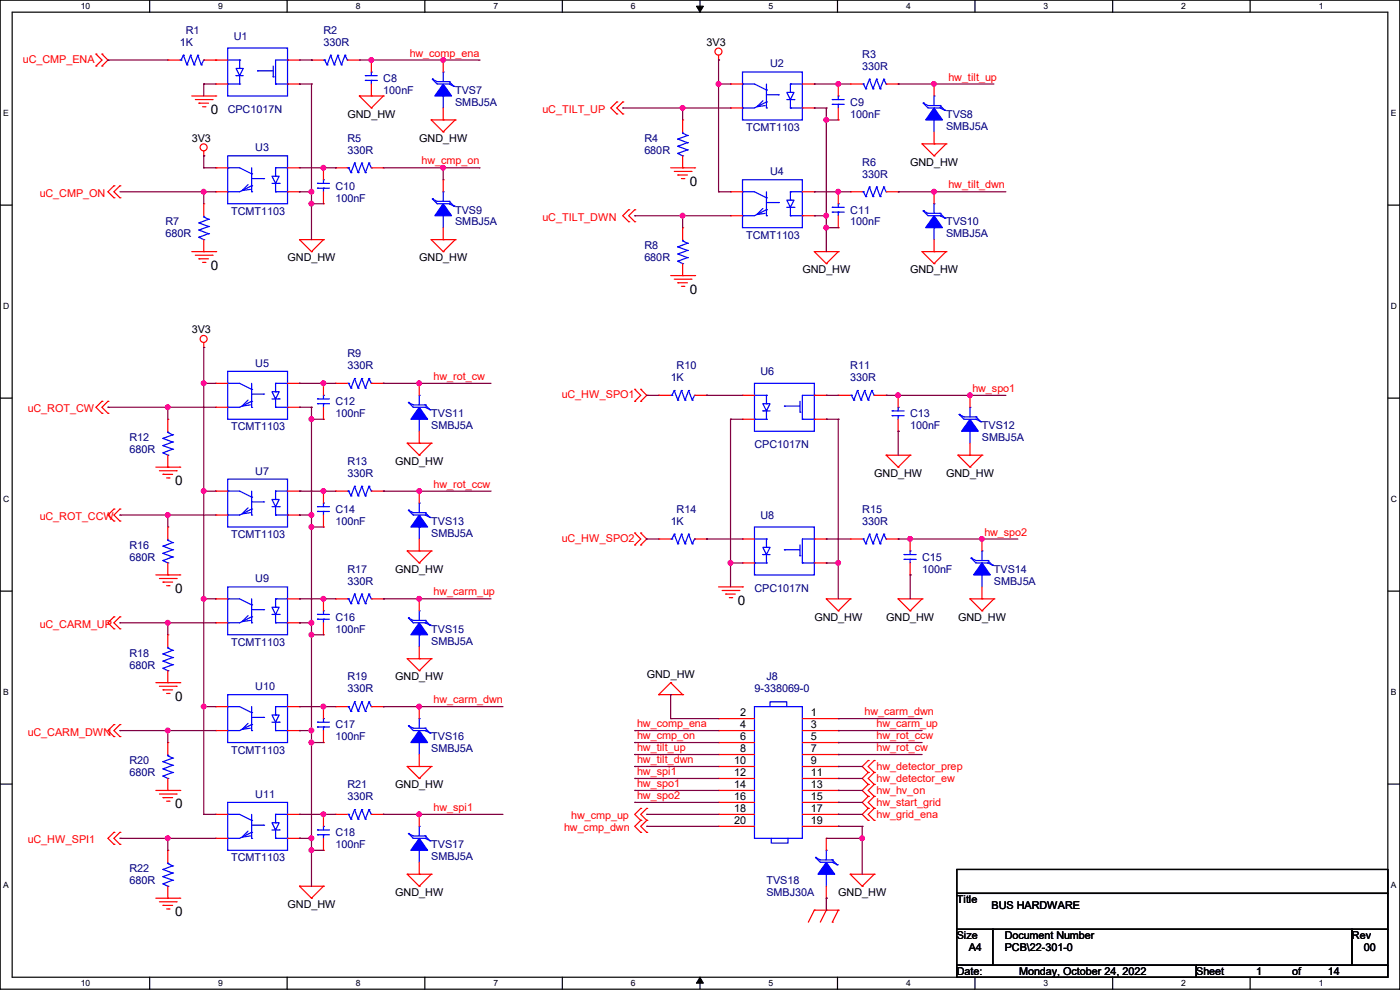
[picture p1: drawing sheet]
<svg xmlns="http://www.w3.org/2000/svg" width="297mm" height="210mm" viewBox="0 0 297 210" stroke-linecap="round" stroke-linejoin="round" font-family="sans-serif">
<path d="M0 0h297v209.8h-297zM2.6 2.6h291.8v204.7h-291.8z" fill="none" stroke="#000" stroke-width=".25"/>
<g fill="#fff">
<path d="M17.1 .3h2v2h-2z"/>
<path d="M17.1 207.6h2v1.9h-2z"/>
</g>
<path d="M31.7 0v2.6M31.7 207.3v2.5" fill="none" stroke="#000" stroke-width=".25"/>
<g fill="#fff">
<path d="M46.3 .3h1v2h-1z"/>
<path d="M46.3 207.6h1v1.9h-1z"/>
</g>
<path d="M60.9 0v2.6M60.9 207.3v2.5" fill="none" stroke="#000" stroke-width=".25"/>
<g fill="#fff">
<path d="M75.5 .3h1v2h-1z"/>
<path d="M75.5 207.6h1v1.9h-1z"/>
</g>
<path d="M90.1 0v2.6M90.1 207.3v2.5" fill="none" stroke="#000" stroke-width=".25"/>
<g fill="#fff">
<path d="M104.7 .3h1v2h-1z"/>
<path d="M104.7 207.6h1v1.9h-1z"/>
</g>
<path d="M119.3 0v2.6M119.3 207.3v2.5" fill="none" stroke="#000" stroke-width=".25"/>
<g fill="#fff">
<path d="M133.9 .3h.9v2h-.9z"/>
<path d="M133.9 207.6h.9v1.9h-.9z"/>
</g>
<path d="M148.5 0v2.6M148.5 207.3v2.5" fill="none" stroke="#000" stroke-width=".25"/>
<path d="M147.7 1.3h1.5l-.7 1.3zM148.5 207.3l.7 1.3h-1.5z" fill="#000" stroke="#000" stroke-width=".21"/>
<g fill="#fff">
<path d="M163.1 .3h.9v2h-.9z"/>
<path d="M163.1 207.6h.9v1.9h-.9z"/>
</g>
<path d="M177.7 0v2.6M177.7 207.3v2.5" fill="none" stroke="#000" stroke-width=".25"/>
<g fill="#fff">
<path d="M192.2 .3h1v2h-1z"/>
<path d="M192.2 207.6h1v1.9h-1z"/>
</g>
<path d="M206.8 0v2.6M206.8 207.3v2.5" fill="none" stroke="#000" stroke-width=".25"/>
<g fill="#fff">
<path d="M221.4 .3h1v2h-1z"/>
<path d="M221.4 207.6h1v1.9h-1z"/>
</g>
<path d="M236.1 0v2.6M236.1 207.3v2.5" fill="none" stroke="#000" stroke-width=".25"/>
<g fill="#fff">
<path d="M250.6 .3h1v2h-1z"/>
<path d="M250.6 207.6h1v1.9h-1z"/>
</g>
<path d="M265.2 0v2.6M265.2 207.3v2.5" fill="none" stroke="#000" stroke-width=".25"/>
<g fill="#fff">
<path d="M279.8 .3h1v2h-1z"/>
<path d="M279.8 207.6h1v1.9h-1z"/>
<path d="M.7 23h1.2v2h-1.2z"/>
<path d="M295.1 23h1.1v2h-1.1z"/>
<path d="M.7 64h1.2v2h-1.2z"/>
<path d="M295.1 64h1.2v2h-1.2z"/>
</g>
<path d="M0 43.5h2.6M294.4 43.5h2.6" fill="none" stroke="#000" stroke-width=".25"/>
<g fill="#fff">
<path d="M.7 104.9h1.2v2h-1.2z"/>
<path d="M295.1 104.9h1.2v2h-1.2z"/>
</g>
<path d="M0 84.5h2.6M294.4 84.5h2.6" fill="none" stroke="#000" stroke-width=".25"/>
<g fill="#fff">
<path d="M.7 145.8h1.2v2h-1.2z"/>
<path d="M295.1 145.8h1.1v2h-1.1z"/>
</g>
<path d="M0 125.4h2.6M294.4 125.4h2.6" fill="none" stroke="#000" stroke-width=".25"/>
<g fill="#fff">
<path d="M.7 186.8h1.2v2h-1.2z"/>
<path d="M295.1 186.8h1.1v2h-1.1z"/>
</g>
<path d="M0 166.3h2.6M294.4 166.3h2.6M203 184.4h91.4v5.1h-91.4zM203 189.5h91.4v7.6h-91.4zM203 197.1h7.6v7.7h-7.6zM210.6 197.1h76.2v7.7h-76.2zM286.8 197.1h7.6v7.7h-7.6zM203 204.8h50.8v2.5h-50.8zM253.8 204.8h40.6v2.5h-40.6z" fill="none" stroke="#000" stroke-width=".25"/>
<g fill="none" stroke="#f00" stroke-width=".25">
<path d="M20.4 11.5h.1M20.4 14h.1M20.4 11.5l1.2 1.2-1.2 1.3M21.6 14h.1M21.6 11.5h.1M21.6 11.5l1.3 1.2-1.3 1.3M35.6 12.7h.1M35.6 12.7h2.5M43.2 12.7h5.1M45.8 12.7h.1M45.8 17.8h.1M45.8 17.8h2.5"/>
<path d="M61 12.7h2.5M61 17.8h2.5M63.5 17.8h.1M63.5 12.7h.1M66.1 12.7h.1M66.1 12.7h2.5M73.7 12.7h2.5M76.2 12.7h.1M78.8 12.7h.1M78.8 12.7v2.6M78.8 17.8v2.6M94 12.7h.1"/>
<path d="M94 12.7v2.6M152.4 12.7h.1M152.4 11.7v1M155 17.8h.1M155 17.8h2.5M170.2 17.8h2.6M172.8 17.8h.1M177.8 17.8h.1M177.8 17.8v2.6M180.4 17.8h.1M180.4 17.8h2.5M188 17.8h2.5"/>
<path d="M190.5 17.8h.1M198.2 17.8h.1M198.2 17.8v2.6M24.2 39.4h.1M24.2 39.4l-1.3 1.3 1.3 1.3M25.4 39.4h.1M25.4 39.4l-1.2 1.3 1.2 1.3M40.7 20.4h5.1M41.4 21.1h3.6M42.2 21.9h.1M42.2 21.9h2M43 22.6h.5"/>
<path d="M43.2 33.1h.1M43.2 32v1.1M43.5 22.6h.1M45 21.1h.1M45.8 20.4h.1M45.8 35.6h.1M45.8 35.6h2.5M61 35.6h2.5M63.5 35.6h.1M68.6 35.6h.1M68.6 35.6v2.5M71.2 35.6h.1"/>
<path d="M71.2 35.6h2.5M76.2 20.4h.1M76.2 20.4h5.1M76.2 20.4l2.6 2.5M78.8 22.9h.1M78.8 20.4h.1M78.8 35.6h2.5M81.3 20.4h.1M81.3 35.6h.1M81.3 20.4l-2.5 2.5M91.5 25.4h.1M91.5 25.4h5.1"/>
<path d="M91.5 25.4l2.5 2.6M94 28h.1M94 38.1h.1M94 25.4h.1M94 22.9v2.5M94 38.1v2.6M96.6 25.4h.1M96.6 25.4l-2.6 2.6M130.9 21.6h.1M130.9 24.2h.1M130.9 21.6l-1.3 1.3 1.3 1.3M132.1 21.6h.1"/>
<path d="M132.1 24.2h.1M132.1 21.6l-1.2 1.3 1.2 1.3M142.3 35.6h5.1M143 36.4h3.6M143.8 37.1h.1M143.8 37.1h2M144.6 37.9h.5M144.8 35.6h.1M144.8 25.4h.1M144.8 25.4v2.6M144.8 33.1v2.5M145.1 37.9h.1"/>
<path d="M146.6 36.4h.1M147.4 35.6h.1M155 22.9h.1M155 22.9h2.5M170.2 22.9h2.6M172.8 22.9h.1M177.8 25.4h.1M177.8 22.9v2.5M195.6 30.5h.1M195.6 30.5h5.1M195.6 30.5l2.6 2.6M198.2 33.1h.1"/>
<path d="M198.2 30.5h.1M198.2 28v2.5M200.7 30.5h.1M200.7 30.5l-2.5 2.6M24.2 42h.1M25.4 42h.1M40.7 53.4h5.1M41.4 54.1h3.6M42.2 54.9h.1M42.2 54.9h2M43 55.7h.5M43.2 53.4h.1"/>
<path d="M43.2 43.2h.1M43.2 43.2v2.6M43.2 50.8v2.6M43.5 55.7h.1M45 54.1h.1M45.8 53.4h.1M45.8 40.7h.1M45.8 40.7h2.5M61 40.7h2.5M63.5 50.8h.1M63.5 40.7h.1M63.5 50.8h5.1"/>
<path d="M63.5 50.8l2.6 2.6M66.1 53.4h.1M68.6 50.8h.1M68.6 43.2h.1M68.6 50.8l-2.5 2.6M68.6 40.7v2.5M91.5 50.8h.1M91.5 50.8h5.1M91.5 50.8l2.5 2.6M94 53.4h.1M94 50.8h.1M94 48.3v2.5"/>
<path d="M96.6 50.8h.1M96.6 50.8l-2.6 2.6M133.4 44.5h.1M133.4 47h.1M133.4 44.5l-1.3 1.3 1.3 1.2M134.7 44.5h.1M134.7 47h.1M134.7 44.5l-1.3 1.3 1.3 1.2M142.3 58.5h5.1M143 59.2h3.6M143.8 60h.1M143.8 60h2"/>
<path d="M144.8 58.5h.1M144.8 48.3h.1M144.8 48.3v2.5M144.8 55.9v2.6M146.6 59.2h.1M147.4 58.5h.1M155 45.8h.1M155 40.7h.1M155 40.7h2.5M155 45.8h2.5M170.2 40.7h2.6M170.2 45.8h2.6"/>
<path d="M172.8 53.4h.1M172.8 40.7h.1M172.8 45.8h.1M172.8 53.4h5M172.8 53.4l2.5 2.5M175.3 55.9h.1M177.8 53.4h.1M177.8 48.3h.1M177.8 40.7h.1M177.8 53.4l-2.5 2.5M177.8 40.7v2.5M177.8 45.8v2.5"/>
<path d="M180.4 40.7h.1M180.4 40.7h2.5M188 40.7h2.5M190.5 40.7h.1M195.6 53.4h.1M195.6 53.4h5.1M195.6 53.4l2.6 2.5M198.2 55.9h.1M198.2 40.7h.1M198.2 53.4h.1M198.2 40.7v2.5M198.2 50.8v2.6"/>
<path d="M200.7 53.4h.1M200.7 53.4l-2.5 2.5M43.2 73.7h.1M43.2 72.7v1M144.6 60.7h.5M145.1 60.7h.1M21.6 85.1h.1M21.6 87.7h.1M21.6 85.1l-1.2 1.3 1.2 1.3M22.9 85.1h.1M22.9 87.7h.1M22.9 85.1l-1.3 1.3 1.3 1.3"/>
<path d="M33.1 99.1h5M33.8 99.9h3.6M35.6 99.1h.1M35.6 88.9h.1M35.6 88.9v2.6M35.6 96.6v2.5M37.4 99.9h.1M38.1 99.1h.1M45.8 86.4h.1M45.8 81.3h.1M45.8 81.3h2.5M45.8 86.4h2.5"/>
<path d="M61 81.3h2.5M61 86.4h2.5M63.5 81.3h.1M63.5 86.4h.1M68.6 88.9h.1M68.6 81.3h.1M68.6 81.3v2.6M68.6 86.4v2.5M71.2 81.3h.1M71.2 81.3h2.5M78.8 81.3h2.5M81.3 81.3h.1"/>
<path d="M86.4 94h.1M86.4 94h5.1M86.4 94l2.5 2.6M88.9 96.6h.1M88.9 81.3h.1M88.9 94h.1M88.9 81.3v2.6M88.9 91.5v2.5M91.5 94h.1M91.5 94l-2.6 2.6M134.7 82.6h.1M134.7 85.1h.1"/>
<path d="M134.7 82.6l1.2 1.3-1.2 1.2M135.9 85.1h.1M135.9 82.6h.1M135.9 82.6l1.3 1.3-1.3 1.2M139.7 83.9h.1M139.7 83.9h2.6M147.4 83.9h2.5M149.9 83.9h.1M157.5 83.9h.1M157.5 88.9h.1M157.5 83.9h2.6M157.5 88.9h2.6"/>
<path d="M172.8 83.9h2.5M172.8 88.9h2.5M175.3 88.9h.1M175.3 83.9h.1M177.8 83.9h.1M177.8 83.9h2.6M185.5 83.9h2.5M188 96.6h.1M188 83.9h.1M188 96.6h5.1M188 96.6l2.5 2.5M190.5 99.1h.1"/>
<path d="M190.5 91.5h.1M190.5 83.9h.1M190.5 83.9v2.5M190.5 88.9v2.6M193.1 96.6h.1M193.1 96.6l-2.6 2.5M203.2 96.6h.1M203.2 96.6h5.1M203.2 96.6l2.6 2.5M205.8 99.1h.1M205.8 83.9h.1M205.8 96.6h.1"/>
<path d="M205.8 83.9v2.5M205.8 94v2.6M208.3 96.6h.1M208.3 96.6l-2.5 2.5M24.2 108h.1M24.2 110.5h.1M24.2 108l-1.3 1.3 1.3 1.2M25.4 108h.1M25.4 110.5h.1M25.4 108l-1.2 1.3 1.2 1.2M34.6 100.6h.1M34.6 100.6h2"/>
<path d="M35.3 101.4h.6M35.6 111.8h.1M35.6 111.8v2.5M35.6 119.4v2.6M35.9 101.4h.1M45.8 109.3h.1M45.8 104.2h.1M45.8 104.2h2.5M45.8 109.3h2.5M61 104.2h2.5M61 109.3h2.5M63.5 104.2h.1"/>
<path d="M63.5 109.3h.1M68.6 111.8h.1M68.6 104.2h.1M68.6 104.2v2.5M68.6 109.3v2.5M71.2 104.2h.1M71.2 104.2h2.5M78.8 104.2h2.5M81.3 104.2h.1M86.4 116.9h.1M86.4 116.9h5.1M86.4 116.9l2.5 2.5"/>
<path d="M88.9 119.4h.1M88.9 104.2h.1M88.9 116.9h.1M88.9 104.2v2.5M88.9 114.3v2.6M91.5 116.9h.1M91.5 116.9l-2.6 2.5M134.7 113.1h.1M134.7 115.6h.1M134.7 113.1l1.2 1.2-1.2 1.3M135.9 115.6h.1M135.9 113.1h.1"/>
<path d="M135.9 113.1l1.3 1.2-1.3 1.3M139.7 114.3h.1M139.7 114.3h2.6M147.4 114.3h2.5M149.9 114.3h.1M157.5 114.3h.1M157.5 119.4h.1M157.5 114.3h2.6M157.5 119.4h2.6M172.8 114.3h2.5M172.8 119.4h2.5M175.3 119.4h.1"/>
<path d="M175.3 114.3h.1M180.4 114.3h.1M180.4 114.3h2.5M188 114.3h2.5M190.5 114.3h.1M193.1 114.3h.1M193.1 114.3v2.6M193.1 119.4v2.6M208.3 114.3h.1M208.3 114.3v2.6M24.2 130.9h.1M24.2 133.4h.1"/>
<path d="M24.2 130.9l-1.3 1.2 1.3 1.3M25.4 130.9h.1M25.4 133.4h.1M25.4 130.9l-1.2 1.2 1.2 1.3M33.1 122h5M33.8 122.7h3.6M34.6 123.5h.1M34.6 123.5h2M35.3 124.2h.6M35.6 134.7h.1M35.6 122h.1M35.6 134.7v2.5"/>
<path d="M35.9 124.2h.1M37.4 122.7h.1M38.1 122h.1M45.8 132.1h.1M45.8 127h.1M45.8 127h2.5M45.8 132.1h2.5M61 127h2.5M61 132.1h2.5M63.5 127h.1M63.5 132.1h.1M68.6 134.7h.1"/>
<path d="M68.6 127h.1M68.6 127v2.6M68.6 132.1v2.6M71.2 127h.1M71.2 127h2.5M78.8 127h2.5M81.3 127h.1M86.4 139.7h.1M86.4 139.7h5.1M86.4 139.7l2.5 2.6M88.9 127h.1M88.9 139.7h.1"/>
<path d="M88.9 127v2.6M88.9 137.2v2.5M91.5 139.7h.1M91.5 139.7l-2.6 2.6M152.4 124.5h5.1M153.2 125.3h3.6M154 126h.1M154 126h2M154.7 126.8h.5M155.2 126.8h.1M156.8 125.3h.1M157.5 124.5h.1"/>
<path d="M175.3 127h.1M175.3 127h5.1M175.3 127l2.5 2.6M177.8 129.6h.1M180.4 127h.1M180.4 127l-2.6 2.6M190.5 127h.1M190.5 127h5.1M190.5 127l2.6 2.6M193.1 129.6h.1M193.1 122h.1M195.6 127h.1"/>
<path d="M195.6 127l-2.5 2.6M205.8 127h.1M205.8 127h5.1M205.8 127l2.5 2.6M208.3 129.6h.1M208.3 127h.1M208.3 124.5v2.5M210.9 127h.1M210.9 127l-2.6 2.6M24.2 153.7h.1M24.2 156.3h.1M24.2 153.7l-1.3 1.3 1.3 1.3"/>
<path d="M25.4 153.7h.1M25.4 156.3h.1M25.4 153.7l-1.2 1.3 1.2 1.3M33.1 144.8h5M33.8 145.6h3.6M34.6 146.3h.1M34.6 146.3h2M35.3 147.1h.6M35.6 157.5h.1M35.6 144.8h.1M35.6 142.3v2.5M35.6 157.5v2.6"/>
<path d="M35.9 147.1h.1M37.4 145.6h.1M38.1 144.8h.1M45.8 155h.1M45.8 149.9h.1M45.8 149.9h2.5M45.8 155h2.5M61 149.9h2.5M61 155h2.5M63.5 149.9h.1M63.5 155h.1M68.6 157.5h.1"/>
<path d="M68.6 149.9h.1M68.6 149.9v2.5M68.6 155v2.5M71.2 149.9h.1M71.2 149.9h2.5M78.8 149.9h2.5M81.3 149.9h.1M88.9 142.3h.1M88.9 149.9h.1M88.9 149.9v2.5M139.7 147.4h.1M139.7 147.4h5.1"/>
<path d="M142.3 144.8h.1M142.3 144.8l-2.6 2.6M142.3 144.8l2.5 2.6M144.8 147.4h.1M152.4 152.4h.1M152.4 155h.1M152.4 157.5h.1M152.4 152.4h7.7M152.4 155h7.7M152.4 157.5h7.7M170.2 152.4h7.6M170.2 155h7.6"/>
<path d="M170.2 157.5h7.6M177.8 152.4h.1M177.8 155h.1M177.8 157.5h.1M24.2 176.6h.1M24.2 179.1h.1M24.2 176.6l-1.3 1.2 1.3 1.3M25.4 176.6h.1M25.4 179.1h.1M25.4 176.6l-1.2 1.2 1.2 1.3M33.1 167.7h5M33.8 168.4h3.6"/>
<path d="M34.6 169.2h.1M34.6 169.2h2M35.3 170h.6M35.6 167.7h.1M35.6 165.1v2.6M35.9 170h.1M37.4 168.4h.1M38.1 167.7h.1M45.8 177.8h.1M45.8 172.8h.1M45.8 172.8h2.5M45.8 177.8h2.5"/>
<path d="M61 172.8h2.5M61 177.8h2.5M63.5 172.8h.1M63.5 177.8h.1M68.6 172.8h.1M68.6 172.8v2.5M68.6 177.8v2.6M71.2 172.8h.1M71.2 172.8h2.5M78.8 172.8h2.5M81.3 172.8h.1M86.4 162.6h.1"/>
<path d="M86.4 162.6h5.1M86.4 162.6l2.5 2.5M88.9 165.1h.1M88.9 162.6h.1M88.9 172.8h.1M88.9 160.1v2.5M88.9 172.8v2.5M91.5 162.6h.1M91.5 162.6l-2.6 2.5M135.9 171.5h.1M135.9 174h.1M135.9 176.6h.1"/>
<path d="M135.9 171.5l-1.2 1.3 1.2 1.2M135.9 174l-1.2 1.3 1.2 1.3M137.2 171.5h.1M137.2 174h.1M137.2 176.6h.1M137.2 171.5l-1.3 1.3 1.3 1.2M137.2 174l-1.3 1.3 1.3 1.3M152.4 160.1h.1M152.4 162.6h.1M152.4 165.1h.1M152.4 167.7h.1M152.4 170.2h.1"/>
<path d="M152.4 172.8h.1M152.4 175.3h.1M152.4 167.7h7.7M152.4 162.6h7.7M152.4 172.8h7.7M152.4 160.1h7.7M152.4 165.1h7.7M152.4 170.2h7.7M152.4 175.3h7.7M170.2 167.7h7.6M170.2 162.6h7.6M170.2 172.8h7.6"/>
<path d="M170.2 160.1h7.6M170.2 165.1h7.6M170.2 170.2h7.6M170.2 175.3h7.6M175.3 177.8h.1M175.3 177.8v2.6M177.8 160.1h.1M177.8 162.6h.1M177.8 165.1h.1M177.8 167.7h.1M177.8 170.2h.1M177.8 172.8h.1"/>
<path d="M177.8 175.3h.1M184.2 161.3h.1M184.2 163.9h.1M184.2 166.4h.1M184.2 169h.1M184.2 171.5h.1M184.2 174h.1M184.2 161.3l-1.3 1.3 1.3 1.3M184.2 163.9l-1.3 1.2 1.3 1.3M184.2 166.4l-1.3 1.3 1.3 1.3M184.2 169l-1.3 1.2 1.3 1.3M184.2 171.5l-1.3 1.3 1.3 1.2"/>
<path d="M185.5 163.9h.1M185.5 161.3h.1M185.5 166.4h.1M185.5 169h.1M185.5 171.5h.1M185.5 174h.1M185.5 161.3l-1.3 1.3 1.3 1.3M185.5 163.9l-1.3 1.2 1.3 1.3M185.5 166.4l-1.3 1.3 1.3 1.3M185.5 169l-1.3 1.2 1.3 1.3M185.5 171.5l-1.3 1.3 1.3 1.2M33.1 190.5h5"/>
<path d="M33.8 191.3h3.6M34.6 192.1h.1M34.6 192.1h2M35.3 192.8h.6M35.6 190.5h.1M35.6 180.4h.1M35.6 180.4v2.5M35.6 188v2.5M35.9 192.8h.1M37.4 191.3h.1M38.1 190.5h.1M63.5 188h.1"/>
<path d="M63.5 188h5.1M63.5 188l2.6 2.5M66.1 190.5h.1M68.6 188h.1M68.6 180.4h.1M68.6 188l-2.5 2.5M86.4 185.5h.1M86.4 185.5h5.1M86.4 185.5l2.5 2.5M88.9 188h.1M88.9 185.5h.1M88.9 182.9v2.6"/>
<path d="M91.5 185.5h.1M91.5 185.5l-2.6 2.5M172.8 193.1h.1M172.8 193.1l-1.3 2.5M172.8 193.1h5M175.3 193.1h.1M175.3 190.5h.1M175.3 193.1l-1.3 2.5M175.3 188v2.5M176.6 195.6h.1M177.8 193.1h.1M177.8 193.1l-1.2 2.5"/>
<path d="M180.4 185.5h.1M180.4 185.5h5.1M180.4 185.5l2.5 2.5M182.9 188h.1M185.5 185.5h.1M185.5 185.5l-2.6 2.5"/>
<circle cx="152.4" cy="10.9" r=".74"/>
<circle cx="43.2" cy="31.3" r=".74"/>
<circle cx="43.2" cy="71.9" r=".74"/>
</g>
<g fill="none" stroke="#00f" stroke-width=".25">
<path d="M38.1 12.7h.3M38.4 12.7h.1M38.9 11.7h.1M38.9 11.7l-.5 1M38.9 11.7l.8 2.1M39.7 13.8h.1M40.4 11.7h.1M40.4 11.7l-.7 2.1M40.4 11.7l.8 2.1M41.2 13.8h.1M42 11.7h.1M42 11.7l-.8 2.1"/>
<path d="M42 11.7l.7 2.1M42.7 13.8h.1M43.2 12.7h.1M43.2 12.7l-.5 1.1M48.3 10.2h12.7v10.2h-12.7zM48.3 17.8h.1M48.3 12.7h2.5M48.3 17.8h2.5M50.1 14.5h1.5l-.8 1.5zM50.1 16h.1M50.1 16h1.5M50.8 17.8h.1"/>
<path d="M50.8 14.5h.1M50.8 12.7h.1M50.8 12.7v1.8M50.8 16v1.8M54.7 15h.1M54.7 15h3.3M58 16.3h.1M58 14v2.3M58.5 17.8h.1M58.5 17.8h2.5M61 12.7h.1M61 17.8h.1"/>
<path d="M61 12.7h-2.5v5.1M68.6 12.7h.3M68.9 12.7h.1M68.9 12.7l.5 1.1M69.4 13.8h.1M70.1 11.7h.1M70.1 11.7l-.7 2.1M70.1 11.7l.8 2.1M70.9 13.8h.1M71.7 11.7h.1M71.7 11.7l-.8 2.1M71.7 11.7l.7 2.1"/>
<path d="M72.4 13.8h.1M73.2 11.7h.1M73.2 11.7l-.8 2.1M73.2 11.7l.5 1M73.7 12.7h.1M77.5 17.1h.1M77.5 16h.1M77.5 16h2.6M77.5 17.1h2.6M78.8 15.3h.1M78.8 17.1h.1M78.8 15.3v.7"/>
<path d="M78.8 17.1v.7M91.7 16.8h.1M91.7 16.8l1.1 1h2.5M91.7 16.8l1.1 .5h2.5M94 15.3h.1M94 15.3v2M95.3 17.8h.1M95.3 17.3h.1M95.3 17.3l1 1M95.3 17.8l1 .5M96.3 18.3h.1M157.5 15.3h12.7v10.1h-12.7z"/>
<path d="M157.5 17.8h.1M157.5 17.8h2.6l2.5 1.3M162.6 19.1h.1M162.6 17.8v5.1M166.9 19.6h1.5l-.7 1.5zM167.7 19.6h.1M167.7 17.8h.1M167.7 17.8h2.5M167.7 17.8v1.8M182.9 17.8h.3M183.2 17.8h.1M183.2 17.8l.5 1"/>
<path d="M183.7 18.8h.1M184.4 16.8h.1M184.4 16.8l-.7 2M184.4 16.8l.8 2M185.2 18.8h.1M186 16.8h.1M186 16.8l-.8 2M186 16.8l.7 2M186.7 18.8h.1M187.5 16.8h.1M187.5 16.8l-.8 2M187.5 16.8l.5 1"/>
<path d="M188 17.8h.1M48.3 33.1h12.7v10.1h-12.7zM48.3 35.6h.1M48.3 35.6h2.5l2.6 1.3M52.6 39.2l-1.2 1.2 1.7-.2M53.4 39.4h.1M53.4 36.9h.1M53.4 35.6v5.1M53.4 39.4l-2.6 1.3h-2.5M53.4 37.9h2.5M55.9 37.9h.1M57.7 37.4h1.5l-.7 1.5z"/>
<path d="M57.7 38.9h1.5M58.5 37.4h.1M58.5 35.6h.1M58.5 35.6v1.8M58.5 38.9v1.8M58.5 35.6h2.5M59.2 38.9h.1M67.4 39.9h.1M67.4 38.9h.1M67.4 39.9h2.5M67.4 38.9h2.5M68.6 38.1h.1"/>
<path d="M68.6 39.9h.1M68.6 38.1v.8M68.6 39.9v.8M73.7 35.6h.3M74 35.6h.1M74 35.6l.5 1M74.5 36.6h.1M75.2 34.6h.1M75.2 34.6l-.7 2M75.2 34.6l.8 2M76 36.6h.1M76.8 34.6h.1"/>
<path d="M76.8 34.6l-.8 2M76.8 34.6l.7 2M77.5 36.6h.1M78.3 34.6h.1M78.3 34.6l-.8 2M78.3 34.6l.5 1M78.8 35.6h.1M94 20.4h.1M94 20.4v2.5M143.8 29.5h.1M143.8 31h.1M143.8 32.6h.1"/>
<path d="M143.8 29.5l2 .8M143.8 31l2 .8M143.8 32.6l1 .5M144.8 33.1h.1M144.8 28.2h.1M144.8 28v.2M144.8 28.2l1 .5M145.8 28.7h.1M145.8 30.3h.1M145.8 31.8h.1M145.8 28.7l-2 .8M145.8 30.3l-2 .7"/>
<path d="M145.8 31.8l-2 .8M157.5 38.1h12.7v10.2h-12.7zM157.5 22.9h.1M161.8 21.4l-1.2 1.2 1.7-.2M162.6 22.9h.1M162.6 21.6h.1M162.6 21.6l-2.5 1.3h-2.6M162.6 20.1h2.5M165.1 20.1h.1M166.9 21.1h1.5M167.7 22.9h.1M167.7 22.9h2.5"/>
<path d="M167.7 21.1v1.8M168.4 21.1h.1M170.2 22.9h.1M176.6 22.1h.1M176.6 21.1h.1M176.6 22.1h2.5M176.6 21.1h2.5M177.8 20.4h.1M177.8 22.1h.1M177.8 20.4v.7M177.8 22.1v.8M184.4 39.7h.1"/>
<path d="M184.4 39.7l-.7 2M184.4 39.7l.8 2M186 39.7h.1M186 39.7l-.8 2M186 39.7l.7 2M187.5 39.7h.1M187.5 39.7l-.8 2M187.5 39.7l.5 1M195.9 21.9h.1M195.9 21.9l1 1h2.5M195.9 21.9l1 .5h2.5M198.2 20.4h.1"/>
<path d="M198.2 25.4h.1M198.2 20.4v2M198.2 25.4v2.6M199.4 22.9h.1M199.4 22.4h.1M199.4 22.4l1 1M199.4 22.9l1 .5M200.4 23.4h.1M42.2 47.3h.1M42.2 48.8h.1M42.2 50.3h.1M42.2 47.3l2 .7"/>
<path d="M42.2 48.8l2 .8M42.2 50.3l1 .5M43.2 50.8h.1M43.2 46h.1M43.2 46l1 .5M43.2 45.8v.2M44.2 46.5h.1M44.2 48h.1M44.2 49.6h.1M44.2 46.5l-2 .8M44.2 48l-2 .8M44.2 49.6l-2 .7"/>
<path d="M48.3 40.7h.1M53.4 40.7h.1M58.5 40.7h.1M58.5 40.7h2.5M61 40.7h.1M91.7 42.2h.1M91.7 42.2l1.1 1h2.5M91.7 42.2l1.1 .5h2.5M94 40.7h.1M94 45.8h.1M94 40.7v2M94 45.8v2.5"/>
<path d="M95.3 43.2h.1M95.3 42.7h.1M95.3 42.7l1 1M95.3 43.2l1 .5M96.3 43.7h.1M143.8 52.4h.1M143.8 53.9h.1M143.8 55.4h.1M143.8 52.4l2 .7M143.8 53.9l2 .8M143.8 55.4l1 .5M144.8 55.9h.1"/>
<path d="M144.8 51.1h.1M144.8 51.1l1 .5M144.8 50.8v.3M145.8 51.6h.1M145.8 53.1h.1M145.8 54.7h.1M145.8 51.6l-2 .8M145.8 53.1l-2 .8M145.8 54.7l-2 .7M157.5 40.7h.1M157.5 45.8h.1M157.5 40.7h2.6l2.5 1.3"/>
<path d="M161.8 44.2l-1.2 1.3 1.7-.2M162.6 45.8h.1M162.6 44.5h.1M162.6 42h.1M162.6 44.5l-2.5 1.3h-2.6M162.6 40.7v5.1M162.6 43h2.5M165.1 43h.1M166.9 42.5h1.5l-.7 1.5zM166.9 44h1.5M167.7 45.8h.1M167.7 42.5h.1"/>
<path d="M167.7 40.7h.1M167.7 45.8h2.5M167.7 40.7h2.5M167.7 40.7v1.8M167.7 44v1.8M168.4 44h.1M170.2 45.8h.1M176.6 45h.1M176.6 44h.1M176.6 45h2.5M176.6 44h2.5M177.8 43.2h.1"/>
<path d="M177.8 45h.1M177.8 43.2v.8M177.8 45v.8M182.9 40.7h.3M183.2 40.7h.1M183.2 40.7l.5 1M183.7 41.7h.1M185.2 41.7h.1M186.7 41.7h.1M188 40.7h.1M195.9 44.7h.1M195.9 44.7l1 1.1h2.5"/>
<path d="M195.9 44.7l1 .6h2.5M198.2 43.2h.1M198.2 48.3h.1M198.2 43.2v2.1M198.2 48.3v2.5M199.4 45.8h.1M199.4 45.3h.1M199.4 45.3l1 1M199.4 45.8l1 .5M200.4 46.3h.1M48.3 78.8h12.7v10.1h-12.7zM34.6 93h.1"/>
<path d="M34.6 94.5h.1M34.6 96.1h.1M34.6 93l2 .8M34.6 94.5l2 .8M34.6 96.1l1 .5M35.6 96.6h.1M35.6 91.7h.1M35.6 91.7l1 .5M35.6 91.5v.2M36.6 92.2h.1M36.6 93.8h.1M36.6 95.3h.1"/>
<path d="M36.6 92.2l-2 .8M36.6 93.8l-2 .7M36.6 95.3l-2 .8M48.3 81.3h.1M48.3 86.4h.1M48.3 81.3h2.5l2.6 1.3M52.6 84.9l-1.2 1.2 1.7-.2M53.4 86.4h.1M53.4 85.1h.1M53.4 82.6h.1M53.4 81.3v5.1M53.4 85.1l-2.6 1.3h-2.5"/>
<path d="M53.4 83.6h2.5M55.9 83.6h.1M57.7 83.1h1.5l-.7 1.5zM57.7 84.6h1.5M58.5 86.4h.1M58.5 83.1h.1M58.5 81.3h.1M58.5 86.4h2.5M58.5 81.3v1.8M58.5 84.6v1.8M58.5 81.3h2.5M59.2 84.6h.1"/>
<path d="M61 86.4h.1M67.4 85.6h.1M67.4 84.6h.1M67.4 84.6h2.5M67.4 85.6h2.5M68.6 83.9h.1M68.6 85.6h.1M68.6 83.9v.7M68.6 85.6v.8M73.7 81.3h.3M74 81.3h.1M74 81.3l.5 1"/>
<path d="M74.5 82.3h.1M75.2 80.3h.1M75.2 80.3l-.7 2M75.2 80.3l.8 2M76 82.3h.1M76.8 80.3h.1M76.8 80.3l-.8 2M76.8 80.3l.7 2M77.5 82.3h.1M78.3 80.3h.1M78.3 80.3l-.8 2M78.3 80.3l.5 1"/>
<path d="M78.8 81.3h.1M86.7 85.4h.1M86.7 85.4l1 1h2.5M86.7 85.4l1 .5h2.5M88.9 83.9h.1M88.9 88.9h.1M88.9 83.9v2M88.9 88.9v2.6M90.2 86.4h.1M90.2 85.9h.1M90.2 85.9l1 1M90.2 86.4l1 .5"/>
<path d="M91.2 86.9h.1M142.3 83.9h.2M142.5 83.9h.1M143 82.8h.1M143 82.8l-.5 1.1M143 82.8l.8 2.1M143.8 84.9h.1M144.6 82.8h.1M144.6 82.8l-.8 2.1M144.6 82.8l.7 2.1M145.3 84.9h.1M146.1 82.8h.1"/>
<path d="M146.1 82.8l-.8 2.1M146.1 82.8l.8 2.1M146.9 84.9h.1M147.4 83.9h.1M147.4 83.9l-.5 1M160.1 81.3h12.7v10.2h-12.7zM160.1 88.9h.1M160.1 88.9h2.5M160.1 83.9h2.5M161.8 85.6h1.6l-.8 1.6zM161.8 87.2h.1M161.8 87.2h1.6"/>
<path d="M162.6 88.9h.1M162.6 85.6h.1M162.6 83.9h.1M162.6 83.9v1.7M162.6 87.2v1.7M166.4 86.1h.1M166.4 86.1h3.3M169.7 87.4h.1M169.7 85.1v2.3M170.2 88.9h.1M170.2 88.9h2.6M172.8 83.9h.1"/>
<path d="M172.8 88.9h.1M172.8 83.9h-2.6v5M180.4 83.9h.2M180.6 83.9h.1M180.6 83.9l.5 1M181.1 84.9h.1M181.9 82.8h.1M181.9 82.8l-.8 2.1M181.9 82.8l.8 2.1M182.7 84.9h.1M183.4 82.8h.1M183.4 82.8l-.7 2.1"/>
<path d="M183.4 82.8l.8 2.1M184.2 84.9h.1M185 82.8h.1M185 82.8l-.8 2.1M185 82.8l.5 1.1M185.5 83.9h.1M189.3 88.2h.1M189.3 87.2h.1M189.3 87.2h2.5M189.3 88.2h2.5M190.5 86.4h.1M190.5 88.2h.1"/>
<path d="M190.5 86.4v.8M190.5 88.2v.7M203.5 87.9h.1M203.5 87.9l1 1h2.6M203.5 87.9l1 .5h2.6M205.8 86.4h.1M205.8 91.5h.1M205.8 86.4v2M205.8 91.5v2.5M207.1 88.9h.1M207.1 88.4h.1M207.1 88.4l1 1.1"/>
<path d="M207.1 88.9l1 .6M208.1 89.5h.1M34.6 115.9h.1M34.6 117.4h.1M34.6 118.9h.1M34.6 118.9l1 .5M34.6 115.9l2 .7M34.6 117.4l2 .8M35.6 119.4h.1M35.6 114.6h.1M35.6 114.3v.3M35.6 114.6l1 .5"/>
<path d="M36.6 115.1h.1M36.6 116.6h.1M36.6 118.2h.1M36.6 115.1l-2 .8M36.6 116.6l-2 .8M36.6 118.2l-2 .7M48.3 101.6h12.7v10.2h-12.7zM48.3 104.2h.1M48.3 109.3h.1M48.3 104.2h2.5l2.6 1.3M52.6 107.7l-1.2 1.3 1.7-.2M53.4 109.3h.1"/>
<path d="M53.4 108h.1M53.4 105.5h.1M53.4 104.2v5.1M53.4 108l-2.6 1.3h-2.5M53.4 106.5h2.5M55.9 106.5h.1M57.7 106h1.5l-.7 1.5zM57.7 107.5h1.5M58.5 109.3h.1M58.5 106h.1M58.5 104.2h.1M58.5 104.2v1.8"/>
<path d="M58.5 107.5v1.8M58.5 109.3h2.5M58.5 104.2h2.5M59.2 107.5h.1M61 109.3h.1M67.4 108.5h.1M67.4 107.5h.1M67.4 107.5h2.5M67.4 108.5h2.5M68.6 106.7h.1M68.6 108.5h.1M68.6 106.7v.8"/>
<path d="M68.6 108.5v.8M73.7 104.2h.3M74 104.2h.1M74 104.2l.5 1M74.5 105.2h.1M75.2 103.2h.1M75.2 103.2l-.7 2M75.2 103.2l.8 2M76 105.2h.1M76.8 103.2h.1M76.8 103.2l-.8 2M76.8 103.2l.7 2"/>
<path d="M77.5 105.2h.1M78.3 103.2h.1M78.3 103.2l-.8 2M78.3 103.2l.5 1M78.8 104.2h.1M86.7 108.2h.1M86.7 108.2l1 1.1h2.5M86.7 108.2l1 .6h2.5M88.9 106.7h.1M88.9 111.8h.1M88.9 106.7v2.1M88.9 111.8v2.5"/>
<path d="M90.2 109.3h.1M90.2 108.8h.1M90.2 108.8l1 1M90.2 109.3l1 .5M91.2 109.8h.1M142.3 114.3h.2M142.5 114.3h.1M143 113.3h.1M143 113.3l-.5 1M143 113.3l.8 2.1M143.8 115.4h.1M144.6 113.3h.1"/>
<path d="M144.6 113.3l-.8 2.1M144.6 113.3l.7 2.1M145.3 115.4h.1M146.1 113.3h.1M146.1 113.3l-.8 2.1M146.1 113.3l.8 2.1M146.9 115.4h.1M147.4 114.3h.1M147.4 114.3l-.5 1.1M160.1 111.8h12.7v10.2h-12.7zM160.1 119.4h.1M160.1 119.4h2.5"/>
<path d="M160.1 114.3h2.5M161.8 116.1h1.6l-.8 1.5zM161.8 117.6h.1M161.8 117.6h1.6M162.6 119.4h.1M162.6 116.1h.1M162.6 114.3h.1M162.6 114.3v1.8M162.6 117.6v1.8M166.4 116.6h.1M166.4 116.6h3.3M169.7 117.9h.1"/>
<path d="M169.7 115.6v2.3M170.2 119.4h.1M170.2 119.4h2.6M172.8 114.3h.1M172.8 119.4h.1M172.8 114.3h-2.6v5.1M182.9 114.3h.3M183.2 114.3h.1M183.2 114.3l.5 1.1M183.7 115.4h.1M184.4 113.3h.1M184.4 113.3l-.7 2.1"/>
<path d="M184.4 113.3l.8 2.1M185.2 115.4h.1M186 113.3h.1M186 113.3l-.8 2.1M186 113.3l.7 2.1M186.7 115.4h.1M187.5 113.3h.1M187.5 113.3l-.8 2.1M187.5 113.3l.5 1M188 114.3h.1M191.8 118.7h.1M191.8 117.6h.1"/>
<path d="M191.8 117.6h2.6M191.8 118.7h2.6M193.1 116.9h.1M193.1 118.7h.1M193.1 116.9v.7M193.1 118.7v.7M206 118.4h.1M206 118.4l1.1 1h2.5M206 118.4l1.1 .5h2.5M208.3 116.9h.1M208.3 116.9v2M209.6 119.4h.1"/>
<path d="M209.6 118.9h.1M209.6 118.9l1 1M209.6 119.4l1 .5M210.6 119.9h.1M34.6 138.7h.1M34.6 138.7l2 .8M35.6 137.5h.1M35.6 137.2v.3M35.6 137.5l1 .5M36.6 138h.1M36.6 139.5h.1M36.6 138l-2 .7"/>
<path d="M36.6 139.5l-2 .8M48.3 124.5h12.7v10.2h-12.7zM48.3 127h.1M48.3 132.1h.1M48.3 127h2.5l2.6 1.3M52.6 130.6l-1.2 1.3 1.7-.3M53.4 132.1h.1M53.4 130.9h.1M53.4 128.3h.1M53.4 130.9l-2.6 1.2h-2.5M53.4 127v5.1M53.4 129.3h2.5"/>
<path d="M55.9 129.3h.1M57.7 128.8h1.5l-.7 1.5zM57.7 130.3h1.5M58.5 132.1h.1M58.5 128.8h.1M58.5 127h.1M58.5 132.1h2.5M58.5 127v1.8M58.5 130.3v1.8M58.5 127h2.5M59.2 130.3h.1M61 132.1h.1"/>
<path d="M67.4 131.4h.1M67.4 130.3h.1M67.4 130.3h2.5M67.4 131.4h2.5M68.6 129.6h.1M68.6 131.4h.1M68.6 129.6v.7M68.6 131.4v.7M73.7 127h.3M74 127h.1M74 127l.5 1.1M74.5 128.1h.1"/>
<path d="M75.2 126h.1M75.2 126l-.7 2.1M75.2 126l.8 2.1M76 128.1h.1M76.8 126h.1M76.8 126l-.8 2.1M76.8 126l.7 2.1M77.5 128.1h.1M78.3 126h.1M78.3 126l-.8 2.1M78.3 126l.5 1M78.8 127h.1"/>
<path d="M86.7 131.1h.1M86.7 131.1l1 1h2.5M86.7 131.1l1 .5h2.5M88.9 129.6h.1M88.9 134.7h.1M88.9 129.6v2M88.9 134.7v2.5M90.2 132.1h.1M90.2 131.6h.1M90.2 131.6l1 1M90.2 132.1l1 .5M91.2 132.6h.1"/>
<path d="M208.3 122h.1M208.3 122v2.5M34.6 140.3h.1M34.6 141.8h.1M34.6 140.3l2 .7M34.6 141.8l1 .5M35.6 142.3h.1M36.6 141h.1M36.6 141l-2 .8M48.3 147.4h12.7v10.1h-12.7zM48.3 149.9h.1M48.3 155h.1"/>
<path d="M48.3 149.9h2.5l2.6 1.3M52.6 153.5l-1.2 1.2 1.7-.2M53.4 155h.1M53.4 153.7h.1M53.4 151.2h.1M53.4 149.9v5.1M53.4 153.7l-2.6 1.3h-2.5M53.4 152.2h2.5M55.9 152.2h.1M57.7 151.7h1.5l-.7 1.5zM57.7 153.2h1.5M58.5 155h.1"/>
<path d="M58.5 151.7h.1M58.5 149.9h.1M58.5 149.9v1.8M58.5 153.2v1.8M58.5 149.9h2.5M58.5 155h2.5M59.2 153.2h.1M61 155h.1M67.4 154.2h.1M67.4 153.2h.1M67.4 153.2h2.5M67.4 154.2h2.5"/>
<path d="M68.6 152.4h.1M68.6 154.2h.1M68.6 152.4v.8M68.6 154.2v.8M73.7 149.9h.3M74 149.9h.1M74 149.9l.5 1M74.5 150.9h.1M75.2 148.9h.1M75.2 148.9l-.7 2M75.2 148.9l.8 2M76 150.9h.1"/>
<path d="M76.8 148.9h.1M76.8 148.9l-.8 2M76.8 148.9l.7 2M77.5 150.9h.1M78.3 148.9h.1M78.3 148.9l-.8 2M78.3 148.9l.5 1M78.8 149.9h.1M86.7 154h.1M86.7 154l1 1h2.5M86.7 154l1 .5h2.5M88.9 152.4h.1"/>
<path d="M88.9 157.5h.1M88.9 152.4v2.1M88.9 157.5v2.6M90.2 155h.1M90.2 154.5h.1M90.2 154.5l1 1M90.2 155l1 .5M91.2 155.5h.1M160.1 149.9h10.1v27.9h-10.1zM163.4 149.9v-1h3.5v1M34.6 161.6h.1M34.6 163.1h.1"/>
<path d="M34.6 164.6h.1M34.6 164.6l1 .5M34.6 161.6l2 .7M34.6 163.1l2 .8M35.6 165.1h.1M35.6 160.3h.1M35.6 160.1v.2M35.6 160.3l1 .5M36.6 160.8h.1M36.6 162.3h.1M36.6 163.9h.1M36.6 160.8l-2 .8"/>
<path d="M36.6 162.3l-2 .8M36.6 163.9l-2 .7M48.3 170.2h12.7v10.2h-12.7zM48.3 172.8h.1M48.3 177.8h.1M48.3 172.8h2.5l2.6 1.2M52.6 176.3l-1.2 1.3 1.7-.3M53.4 177.8h.1M53.4 176.6h.1M53.4 174h.1M53.4 172.8v5M53.4 176.6l-2.6 1.2h-2.5"/>
<path d="M53.4 175h2.5M55.9 175h.1M57.7 174.5h1.5l-.7 1.6zM57.7 176.1h1.5M58.5 177.8h.1M58.5 174.5h.1M58.5 172.8h.1M58.5 172.8v1.7M58.5 176.1v1.7M58.5 177.8h2.5M58.5 172.8h2.5M59.2 176.1h.1"/>
<path d="M61 177.8h.1M67.4 177.1h.1M67.4 176.1h.1M67.4 176.1h2.5M67.4 177.1h2.5M68.6 175.3h.1M68.6 177.1h.1M68.6 175.3v.8M68.6 177.1v.7M73.7 172.8h.3M74 172.8h.1M74 172.8l.5 1"/>
<path d="M74.5 173.8h.1M75.2 171.7h.1M75.2 171.7l-.7 2.1M75.2 171.7l.8 2.1M76 173.8h.1M76.8 171.7h.1M76.8 171.7l-.8 2.1M76.8 171.7l.7 2.1M77.5 173.8h.1M78.3 171.7h.1M78.3 171.7l-.8 2.1M78.3 171.7l.5 1.1"/>
<path d="M78.8 172.8h.1M86.7 176.8h.1M86.7 176.8l1 1h2.5M86.7 176.8l1 .5h2.5M88.9 175.3h.1M88.9 175.3v2M90.2 177.8h.1M90.2 177.3h.1M90.2 177.3l1 1.1M90.2 177.8l1 .6M91.2 178.4h.1M163.6 177.8v1.1h3.6v-1.1"/>
<path d="M34.6 184.4h.1M34.6 186h.1M34.6 187.5h.1M34.6 184.4l2 .8M34.6 186l2 .7M34.6 187.5l1 .5M35.6 188h.1M35.6 183.2h.1M35.6 182.9v.3M35.6 183.2l1 .5M36.6 183.7h.1M36.6 185.2h.1"/>
<path d="M36.6 186.7h.1M36.6 183.7l-2 .7M36.6 185.2l-2 .8M36.6 186.7l-2 .8M88.9 180.4h.1M88.9 180.4v2.5M173 181.9h.1M173 181.9l1 1h2.6M173 181.9l1 .5h2.6M175.3 180.4h.1M175.3 185.5h.1M175.3 180.4v2"/>
<path d="M175.3 185.5v2.5M176.6 182.9h.1M176.6 182.4h.1M176.6 182.4l1 1M176.6 182.9l1 .5M177.6 183.4h.1"/>
</g>
<g fill="#00f" stroke="#00f" stroke-width=".25">
<path d="M88.9 132.1l1.8 2.6h-3.5z" fill-rule="evenodd"/>
<path d="M198.2 45.8l1.7 2.5h-3.5z" fill-rule="evenodd"/>
<path d="M208.3 119.4l1.8 2.6h-3.6z" fill-rule="evenodd"/>
<path d="M205.8 88.9l1.8 2.6h-3.6z" fill-rule="evenodd"/>
<path d="M94 43.2l1.8 2.6h-3.6z" fill-rule="evenodd"/>
<path d="M198.2 22.9l1.7 2.5h-3.5z" fill-rule="evenodd"/>
<path d="M88.9 109.3l1.8 2.5h-3.5z" fill-rule="evenodd"/>
<path d="M94 17.8l1.8 2.6h-3.6z" fill-rule="evenodd"/>
<path d="M175.3 182.9l1.8 2.6h-3.6z" fill-rule="evenodd"/>
<path d="M88.9 86.4l1.8 2.5h-3.5z" fill-rule="evenodd"/>
<path d="M88.9 155l1.8 2.5h-3.5z" fill-rule="evenodd"/>
<path d="M88.9 177.8l1.8 2.6h-3.5z" fill-rule="evenodd"/>
</g>
<g fill="none" stroke="#800040" stroke-width=".25">
<path d="M22.9 12.7h.1M22.9 12.7h12.7M43.2 17.8h.1M43.2 17.8h2.6M43.2 17.8v2.6M63.5 17.8h.1M63.5 12.7h2.6M63.5 17.8h2.6M66.1 17.8h.1M66.1 12.7h.1M66.1 17.8v33M76.2 12.7h25.4"/>
<path d="M78.8 12.7h.1M94 12.7h.1M101.6 12.7h.1M152.4 12.7h.1M152.4 17.8h.1M152.4 17.8h2.6M152.4 12.7v28M172.8 17.8h.1M172.8 17.8h7.6M177.8 17.8h.1M190.5 17.8h.1M190.5 17.8h20.4"/>
<path d="M198.2 17.8h.1M43.2 35.6h.1M43.2 33.1h.1M43.2 35.6h2.6M43.2 33.1v2.5M63.5 35.6h7.7M68.6 35.6h.1M71.2 35.6h.1M81.3 35.6h20.3M94 35.6h.1M94 35.6v2.5M101.6 35.6h.1"/>
<path d="M132.1 22.9h.1M132.1 22.9h22.9M144.8 22.9h.1M144.8 22.9v2.5M172.8 22.9h.1M172.8 22.9h2.5M175.3 22.9h.1M175.3 25.4h.1M175.3 22.9v30.5M175.3 25.4h2.5M25.4 40.7h20.4M43.2 40.7h.1"/>
<path d="M43.2 40.7v2.5M63.5 40.7h.1M63.5 40.7h2.6M66.1 43.2h.1M66.1 43.2h2.5M134.7 45.8h.1M134.7 45.8h20.3M144.8 45.8h.1M144.8 45.8v2.5M152.4 40.7h.1M152.4 40.7h2.6M172.8 45.8h.1"/>
<path d="M172.8 40.7h.1M172.8 40.7h7.6M172.8 45.8h2.5M175.3 45.8h.1M175.3 48.3h.1M175.3 48.3h2.5M177.8 40.7h.1M190.5 40.7h.1M190.5 40.7h22.9M198.2 40.7h.1M43.2 73.7h.1M43.2 73.7v99.1"/>
<path d="M22.9 86.4h.1M22.9 86.4h22.9M35.6 86.4h.1M35.6 86.4v2.5M43.2 81.3h.1M43.2 81.3h2.6M63.5 86.4h.1M63.5 81.3h.1M63.5 81.3h7.7M63.5 86.4h2.6M66.1 86.4h.1M66.1 88.9h.1"/>
<path d="M66.1 86.4v101.6M66.1 88.9h2.5M68.6 81.3h.1M81.3 81.3h.1M81.3 81.3h22.9M88.9 81.3h.1M137.2 83.9h.1M137.2 83.9h2.5M149.9 83.9h.1M149.9 83.9h7.6M155 88.9h.1M155 88.9h2.5"/>
<path d="M155 88.9v35.6M175.3 88.9h.1M175.3 83.9h.1M175.3 83.9h2.5M175.3 88.9h2.5M177.8 88.9h.1M177.8 88.9v38.1M188 83.9h.1M188 83.9h25.4M190.5 83.9h.1M190.5 91.5h.1M190.5 91.5v5.1"/>
<path d="M205.8 83.9h.1M25.4 109.3h.1M25.4 109.3h20.4M35.6 109.3h.1M35.6 109.3v2.5M43.2 104.2h.1M43.2 104.2h2.6M63.5 109.3h.1M63.5 104.2h.1M63.5 104.2h7.7M63.5 109.3h2.6M66.1 109.3h.1"/>
<path d="M66.1 111.8h.1M66.1 111.8h2.5M68.6 104.2h.1M81.3 104.2h.1M81.3 104.2h22.9M88.9 104.2h.1M137.2 114.3h.1M137.2 114.3h2.5M149.9 114.3h.1M149.9 114.3h7.6M155 119.4h.1M155 119.4h2.5"/>
<path d="M175.3 119.4h.1M175.3 114.3h.1M175.3 114.3h5.1M175.3 119.4h2.5M177.8 119.4h.1M190.5 114.3h.1M190.5 114.3h25.4M193.1 114.3h.1M208.3 114.3h.1M25.4 132.1h.1M25.4 132.1h20.4M35.6 132.1h.1"/>
<path d="M35.6 132.1v2.6M43.2 127h.1M43.2 127h2.6M63.5 132.1h.1M63.5 127h.1M63.5 127h7.7M63.5 132.1h2.6M66.1 132.1h.1M66.1 134.7h.1M66.1 134.7h2.5M68.6 127h.1M81.3 127h.1"/>
<path d="M81.3 127h22.9M88.9 127h.1M193.1 122h.1M193.1 122v5M25.4 155h.1M25.4 155h20.4M35.6 155h.1M35.6 155v2.5M43.2 149.9h.1M43.2 149.9h2.6M63.5 155h.1M63.5 149.9h.1"/>
<path d="M63.5 149.9h7.7M63.5 155h2.6M66.1 155h.1M66.1 157.5h.1M66.1 157.5h2.5M68.6 149.9h.1M81.3 149.9h.1M81.3 149.9h25.4M88.9 149.9h.1M134.7 155h.1M134.7 157.5h.1M134.7 155h17.7"/>
<path d="M134.7 157.5h17.7M142.3 152.4h.1M142.3 147.4h.1M142.3 152.4h10.1M142.3 147.4v5M177.8 157.5h.1M177.8 152.4h.1M177.8 155h.1M177.8 155h17.8M177.8 152.4h17.8M177.8 157.5h17.8M25.4 177.8h.1"/>
<path d="M25.4 177.8h20.4M35.6 177.8h.1M35.6 177.8v2.6M43.2 172.8h.1M43.2 172.8h2.6M63.5 172.8h.1M63.5 177.8h.1M63.5 172.8h7.7M63.5 177.8h2.6M66.1 177.8h.1M68.6 172.8h.1M81.3 172.8h.1"/>
<path d="M81.3 172.8h25.4M88.9 172.8h.1M134.7 167.7h.1M134.7 170.2h.1M134.7 165.1h.1M134.7 160.1h.1M134.7 162.6h.1M134.7 162.6h17.7M134.7 165.1h17.7M134.7 167.7h17.7M134.7 170.2h17.7M134.7 160.1h17.7"/>
<path d="M137.2 172.8h.1M137.2 175.3h.1M137.2 172.8h15.2M137.2 175.3h15.2M175.3 177.8h7.6M177.8 162.6h.1M177.8 165.1h.1M177.8 167.7h.1M177.8 170.2h.1M177.8 172.8h.1M177.8 175.3h.1M177.8 160.1h.1"/>
<path d="M177.8 162.6h5.1M177.8 165.1h5.1M177.8 167.7h5.1M177.8 170.2h5.1M177.8 172.8h5.1M177.8 175.3h5.1M177.8 160.1h17.8M182.9 175.3h.1M182.9 177.8h.1M182.9 175.3v10.2M66.1 180.4h.1M66.1 180.4h2.5"/>
<path d="M175.3 190.5h.1M175.3 190.5v2.6"/>
</g>
<g fill="#f0f" stroke="#f0f" stroke-width=".25">
<circle cx="78.8" cy="12.7" r=".49"/>
<circle cx="198.1" cy="40.7" r=".49"/>
<circle cx="88.9" cy="104.2" r=".49"/>
<circle cx="43.2" cy="40.7" r=".49"/>
<circle cx="66.1" cy="40.7" r=".49"/>
<circle cx="94" cy="35.6" r=".49"/>
<circle cx="155" cy="119.4" r=".49"/>
<circle cx="177.8" cy="119.4" r=".49"/>
<circle cx="88.9" cy="149.9" r=".49"/>
<circle cx="66.1" cy="134.6" r=".49"/>
<circle cx="66.1" cy="132.1" r=".49"/>
<circle cx="68.6" cy="81.3" r=".49"/>
<circle cx="68.6" cy="104.2" r=".49"/>
<circle cx="68.6" cy="127" r=".49"/>
<circle cx="68.6" cy="149.9" r=".49"/>
<circle cx="66.1" cy="43.2" r=".49"/>
<circle cx="68.6" cy="35.6" r=".49"/>
<circle cx="177.8" cy="17.8" r=".49"/>
<circle cx="177.8" cy="40.7" r=".49"/>
<circle cx="175.3" cy="48.3" r=".49"/>
<circle cx="66.1" cy="109.2" r=".49"/>
<circle cx="66.1" cy="88.9" r=".49"/>
<circle cx="66.1" cy="111.8" r=".49"/>
<circle cx="66.1" cy="155" r=".49"/>
<circle cx="66.1" cy="177.8" r=".49"/>
<circle cx="66.1" cy="157.5" r=".49"/>
<circle cx="175.3" cy="45.7" r=".49"/>
<circle cx="175.3" cy="25.4" r=".49"/>
<circle cx="152.4" cy="17.8" r=".49"/>
<circle cx="43.2" cy="127" r=".49"/>
<circle cx="43.2" cy="104.2" r=".49"/>
<circle cx="144.8" cy="22.9" r=".49"/>
<circle cx="144.8" cy="45.7" r=".49"/>
<circle cx="35.6" cy="86.4" r=".49"/>
<circle cx="35.6" cy="109.2" r=".49"/>
<circle cx="35.6" cy="132.1" r=".49"/>
<circle cx="35.6" cy="155" r=".49"/>
<circle cx="94" cy="12.7" r=".49"/>
<circle cx="198.1" cy="17.8" r=".49"/>
<circle cx="88.9" cy="81.3" r=".49"/>
<circle cx="88.9" cy="127" r=".49"/>
<circle cx="190.5" cy="83.8" r=".49"/>
<circle cx="205.8" cy="83.8" r=".49"/>
<circle cx="208.3" cy="114.3" r=".49"/>
<circle cx="193.1" cy="114.3" r=".49"/>
<circle cx="182.9" cy="177.8" r=".49"/>
<circle cx="43.2" cy="149.9" r=".49"/>
<circle cx="68.6" cy="172.7" r=".49"/>
<circle cx="88.9" cy="172.7" r=".49"/>
<circle cx="35.6" cy="177.8" r=".49"/>
<circle cx="66.1" cy="180.4" r=".49"/>
<circle cx="43.2" cy="81.3" r=".49"/>
</g>
<g font-size="2.8">
<text x="44.7" y="24.2">0</text>
<text x="146.3" y="39.4">0</text>
<text x="44.7" y="57.2">0</text>
<text x="146.3" y="62.3">0</text>
<text x="37.1" y="102.9">0</text>
<text x="37.1" y="125.8">0</text>
<text x="156.5" y="128.3">0</text>
<text x="37.1" y="148.6">0</text>
<text x="37.1" y="171.5">0</text>
<text x="37.1" y="194.4">0</text>
</g>
<g font-size="2.3" fill="#000080">
<text x="38.1" y="9.7">1K</text>
<text x="39.4" y="7.2">R1</text>
<text x="49.6" y="8.5">U1</text>
<text x="68.6" y="7.2">R2</text>
<text x="68.6" y="9.7">330R</text>
<text x="81.3" y="17.4">C8</text>
<text x="163.4" y="14.3">U2</text>
<text x="182.9" y="12.3">R3</text>
<text x="182.9" y="14.8">330R</text>
<text x="48.3" y="24">CPC1017N</text>
<text x="81.3" y="19.9">100nF</text>
<text x="96.6" y="19.9">TVS7</text>
<text x="96.6" y="22.4">SMBJ5A</text>
<text x="180.4" y="22.4">C9</text>
<text x="158.3" y="27.8">TCMT1103</text>
<text x="180.4" y="25">100nF</text>
<text x="200.7" y="25">TVS8</text>
<text x="200.7" y="27.5">SMBJ5A</text>
<text x="54.1" y="32.1">U3</text>
<text x="73.7" y="30.1">R5</text>
<text x="73.7" y="32.6">330R</text>
<text x="136.7" y="30.1">R4</text>
<text x="136.7" y="32.6">680R</text>
<text x="182.9" y="35.1">R6</text>
<text x="71.2" y="40.2">C10</text>
<text x="163.4" y="37.2">U4</text>
<text x="182.9" y="37.7">330R</text>
<text x="35.1" y="47.8">R7</text>
<text x="49.1" y="45.6">TCMT1103</text>
<text x="71.2" y="42.8">100nF</text>
<text x="96.6" y="45.3">TVS9</text>
<text x="96.6" y="47.8">SMBJ5A</text>
<text x="180.4" y="45.3">C11</text>
<text x="180.4" y="47.8">100nF</text>
<text x="200.7" y="47.8">TVS10</text>
<text x="35.1" y="50.4">680R</text>
<text x="136.7" y="52.9">R8</text>
<text x="158.3" y="50.6">TCMT1103</text>
<text x="200.7" y="50.4">SMBJ5A</text>
<text x="136.7" y="55.5">680R</text>
<text x="54.1" y="77.8">U5</text>
<text x="73.7" y="75.8">R9</text>
<text x="73.7" y="78.3">330R</text>
<text x="142.3" y="80.9">1K</text>
<text x="143.6" y="78.3">R10</text>
<text x="161.3" y="79.6">U6</text>
<text x="180.4" y="78.3">R11</text>
<text x="180.4" y="80.9">330R</text>
<text x="71.2" y="85.9">C12</text>
<text x="71.2" y="88.5">100nF</text>
<text x="91.5" y="88.5">TVS11</text>
<text x="193.1" y="88.5">C13</text>
<text x="27.5" y="93.6">R12</text>
<text x="49.1" y="91.3">TCMT1103</text>
<text x="91.5" y="91">SMBJ5A</text>
<text x="160.1" y="95.1">CPC1017N</text>
<text x="193.1" y="91">100nF</text>
<text x="208.3" y="91">TVS12</text>
<text x="208.3" y="93.6">SMBJ5A</text>
<text x="27.5" y="96.1">680R</text>
<text x="54.1" y="100.7">U7</text>
<text x="73.7" y="98.6">R13</text>
<text x="73.7" y="101.2">330R</text>
<text x="71.2" y="108.8">C14</text>
<text x="71.2" y="111.3">100nF</text>
<text x="91.5" y="111.3">TVS13</text>
<text x="91.5" y="113.9">SMBJ5A</text>
<text x="142.3" y="111.3">1K</text>
<text x="143.6" y="108.8">R14</text>
<text x="161.3" y="110.1">U8</text>
<text x="182.9" y="108.8">R15</text>
<text x="182.9" y="111.3">330R</text>
<text x="27.5" y="116.4">R16</text>
<text x="27.5" y="119">680R</text>
<text x="49.1" y="114.1">TCMT1103</text>
<text x="195.6" y="119">C15</text>
<text x="54.1" y="123.5">U9</text>
<text x="73.7" y="121.5">R17</text>
<text x="73.7" y="124">330R</text>
<text x="160.1" y="125.6">CPC1017N</text>
<text x="195.6" y="121.5">100nF</text>
<text x="210.9" y="121.5">TVS14</text>
<text x="210.9" y="124">SMBJ5A</text>
<text x="71.2" y="131.7">C16</text>
<text x="49.1" y="137">TCMT1103</text>
<text x="71.2" y="134.2">100nF</text>
<text x="91.5" y="134.2">TVS15</text>
<text x="91.5" y="136.7">SMBJ5A</text>
<text x="27.5" y="139.3">R18</text>
<text x="27.5" y="141.8">680R</text>
<text x="54.1" y="146.4">U10</text>
<text x="73.7" y="144.4">R19</text>
<text x="73.7" y="146.9">330R</text>
<text x="160.1" y="146.9">9-338069-0</text>
<text x="162.6" y="144.4">J8</text>
<text x="71.2" y="154.5">C17</text>
<text x="49.1" y="159.8">TCMT1103</text>
<text x="71.2" y="157.1">100nF</text>
<text x="91.5" y="157.1">TVS16</text>
<text x="91.5" y="159.6">SMBJ5A</text>
<text x="27.5" y="162.1">R20</text>
<text x="27.5" y="164.7">680R</text>
<text x="73.7" y="167.2">R21</text>
<text x="54.1" y="169.2">U11</text>
<text x="73.7" y="169.8">330R</text>
<text x="71.2" y="177.4">C18</text>
<text x="71.2" y="179.9">100nF</text>
<text x="91.5" y="179.9">TVS17</text>
<text x="27.5" y="185">R22</text>
<text x="49.1" y="182.7">TCMT1103</text>
<text x="91.5" y="182.5">SMBJ5A</text>
<text x="27.5" y="187.5">680R</text>
<text x="162.6" y="187.5">TVS18</text>
<text x="162.6" y="190.1">SMBJ30A</text>
</g>
<g font-size="2.3">
<text x="149.9" y="9.7">3V3</text>
<text x="73.7" y="25">GND_HW</text>
<text x="40.7" y="30.1">3V3</text>
<text x="88.9" y="30.1">GND_HW</text>
<text x="193.1" y="35.1">GND_HW</text>
<text x="61" y="55.5">GND_HW</text>
<text x="88.9" y="55.5">GND_HW</text>
<text x="170.2" y="58">GND_HW</text>
<text x="193.1" y="58">GND_HW</text>
<text x="40.7" y="70.7">3V3</text>
<text x="83.9" y="98.6">GND_HW</text>
<text x="185.5" y="101.2">GND_HW</text>
<text x="200.7" y="101.2">GND_HW</text>
<text x="83.9" y="121.5">GND_HW</text>
<text x="172.8" y="131.7">GND_HW</text>
<text x="188" y="131.7">GND_HW</text>
<text x="203.2" y="131.7">GND_HW</text>
<text x="137.2" y="143.8">GND_HW</text>
<text x="83.9" y="144.4">GND_HW</text>
<text x="157" y="151.9">2</text>
<text x="157" y="154.4">4</text>
<text x="172" y="151.9">1</text>
<text x="172" y="154.4">3</text>
<text x="157" y="157">6</text>
<text x="157" y="159.5">8</text>
<text x="172" y="157">5</text>
<text x="172" y="159.5">7</text>
<text x="83.9" y="167.2">GND_HW</text>
<text x="155.7" y="162.1">10</text>
<text x="155.7" y="164.6">12</text>
<text x="155.7" y="167.1">14</text>
<text x="172" y="162.1">9</text>
<text x="172" y="164.6">11</text>
<text x="172" y="167.1">13</text>
<text x="155.7" y="169.7">16</text>
<text x="155.7" y="172.2">18</text>
<text x="172" y="169.7">15</text>
<text x="172" y="172.2">17</text>
<text x="155.7" y="174.8">20</text>
<text x="172" y="174.8">19</text>
<text x="83.9" y="190.1">GND_HW</text>
<text x="177.8" y="190.1">GND_HW</text>
<text x="203" y="191.6">Title</text>
<text x="61" y="192.6">GND_HW</text>
<text x="210.4" y="192.9">BUS HARDWARE</text>
<text x="203" y="199.2">Size</text>
<text x="205.5" y="201.8">A4</text>
<text x="213.1" y="199.2">Document Number</text>
<text x="213.2" y="201.8">PCB\22-301-0</text>
<text x="286.8" y="199.2">Rev</text>
<text x="289.4" y="201.8">00</text>
<text x="203" y="206.8">Date:</text>
<text x="216.2" y="206.8">Monday, October 24, 2022</text>
<text x="253.8" y="206.8">Sheet</text>
<text x="266.5" y="206.8">1</text>
<text x="274.1" y="206.8">of</text>
<text x="281.7" y="206.8">14</text>
</g>
<g font-size="2.3" fill="#f00">
<text x="4.9" y="13.3">uC_CMP_ENA</text>
<text x="86.9" y="12">hw_comp_ena</text>
<text x="201.2" y="17.1">hw_tilt_up</text>
<text x="115.1" y="24">uC_TILT_UP</text>
<text x="89.5" y="34.9">hw_cmp_on</text>
<text x="8.4" y="41.7">uC_CMP_ON</text>
<text x="201.2" y="40">hw_tilt_dwn</text>
<text x="115.1" y="46.8">uC_TILT_DWN</text>
<text x="92" y="80.6">hw_rot_cw</text>
<text x="206.3" y="83.1">hw_spo1</text>
<text x="5.9" y="87.5">uC_ROT_CW</text>
<text x="119.2" y="84.4">uC_HW_SPO1</text>
<text x="92" y="103.5">hw_rot_ccw</text>
<text x="8.4" y="110.3">uC_ROT_CCW</text>
<text x="208.8" y="113.6">hw_spo2</text>
<text x="119.2" y="114.9">uC_HW_SPO2</text>
<text x="92" y="126.3">hw_carm_up</text>
<text x="8.4" y="133.2">uC_CARM_UP</text>
<text x="92" y="149.2">hw_carm_dwn</text>
<text x="135.2" y="154.3">hw_comp_ena</text>
<text x="183.4" y="151.7">hw_carm_dwn</text>
<text x="186" y="154.3">hw_carm_up</text>
<text x="5.9" y="156">uC_CARM_DWN</text>
<text x="135.2" y="156.8">hw_cmp_on</text>
<text x="135.2" y="159.3">hw_tilt_up</text>
<text x="135.2" y="161.9">hw_tilt_dwn</text>
<text x="186" y="156.8">hw_rot_ccw</text>
<text x="186" y="159.3">hw_rot_cw</text>
<text x="135.2" y="167">hw_spo1</text>
<text x="135.2" y="164.4">hw_spi1</text>
<text x="186" y="163.4">hw_detector_prep</text>
<text x="186" y="165.9">hw_detector_ew</text>
<text x="92" y="172">hw_spi1</text>
<text x="121.2" y="173.8">hw_cmp_up</text>
<text x="135.2" y="169.5">hw_spo2</text>
<text x="186" y="168.5">hw_hv_on</text>
<text x="186" y="171">hw_start_grid</text>
<text x="186" y="173.6">hw_grid_ena</text>
<text x="5.9" y="178.9">uC_HW_SPI1</text>
<text x="119.7" y="176.4">hw_cmp_dwn</text>
</g>
<g font-size="1.8">
<text x="17.1" y="1.9">10</text>
<text x="46.3" y="1.9">9</text>
<text x="75.5" y="1.9">8</text>
<text x="104.7" y="1.9">7</text>
<text x="133.9" y="1.9">6</text>
<text x="163.1" y="1.9">5</text>
<text x="192.2" y="1.9">4</text>
<text x="221.4" y="1.9">3</text>
<text x="250.6" y="1.9">2</text>
<text x="279.8" y="1.9">1</text>
<text x=".7" y="24.6">E</text>
<text x="295.1" y="24.6">E</text>
<text x=".7" y="65.6">D</text>
<text x="295.1" y="65.6">D</text>
<text x=".7" y="106.5">C</text>
<text x="295.1" y="106.5">C</text>
<text x=".7" y="147.4">B</text>
<text x="295.1" y="147.4">B</text>
<text x=".7" y="188.4">A</text>
<text x="295.1" y="188.4">A</text>
<text x="17.1" y="209.2">10</text>
<text x="46.3" y="209.2">9</text>
<text x="75.5" y="209.2">8</text>
<text x="104.7" y="209.2">7</text>
<text x="133.9" y="209.2">6</text>
<text x="163.1" y="209.2">5</text>
<text x="192.2" y="209.2">4</text>
<text x="221.4" y="209.2">3</text>
<text x="250.6" y="209.2">2</text>
<text x="279.8" y="209.2">1</text>
</g>
</svg>
